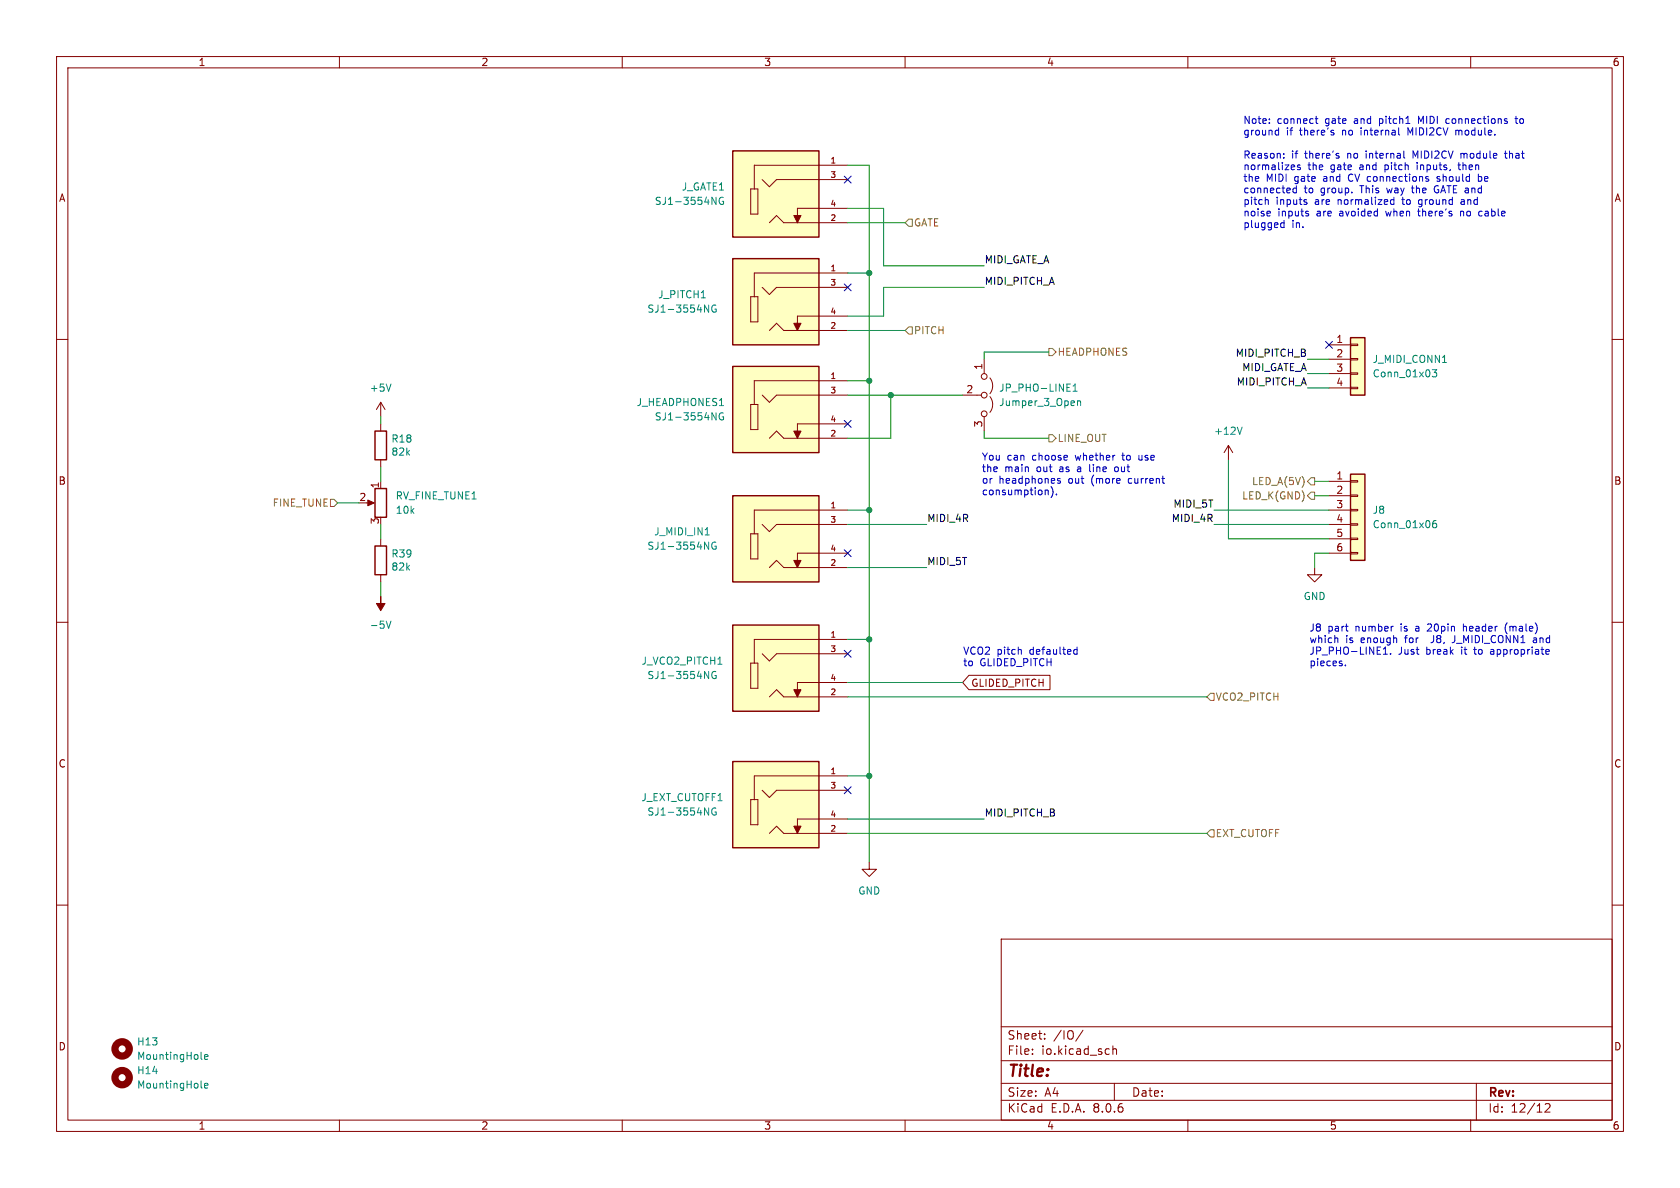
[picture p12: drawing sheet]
<svg xmlns="http://www.w3.org/2000/svg" width="297mm" height="210mm" viewBox="0 0 297 210" stroke-linecap="round" stroke-linejoin="round" font-family="sans-serif">
<g fill="none" stroke="#840000" stroke-width=".18">
<path d="M10 10h277v190h-277zM12 12h273v186h-273zM60 10v2M110 10v2M160 10v2M210 10v2M260 10v2M10 60h2M285 60h2M10 110h2M232.4 100.3v1.3h1.3l-1.3 1.3-1.3-1.3h1.3M285 110h2"/>
<path d="M10 160h2M285 160h2M177 166h108v32h-108zM60 198v2M110 198v2M160 198v2M177 194.5h108M177 191.5h108M177 187.5h108M177 181.5h108M182.5 186.3v.1M182.5 185.5v.1"/>
<path d="M184.7 183.6v.1M184.7 182.8v.1M191.5 182.1l-1.3 2M196.7 184.9v1.5M196.7 185.5l.3-.1 .3 .1 .1 .9M197 191.5v3M210 198v2M260 198v2M261 191.5v6.5M273.2 195.2l.5-.1 .3 .1v.3l-.9 1.1h.9"/>
</g>
<path d="M129.5 45.7h15.3v15.3h-15.3z" fill="#ffffc2"/>
<path d="M129.5 45.7h15.3v15.3h-15.3z" fill="none" stroke="#840000" stroke-width=".25"/>
<path d="M132.7 52.5h1.3v4.4h-1.3zM134.7 50.8l1.3 1.3 1.3-1.3h12.6M136 58.4l1.3-1.2 1.3 1.2h11.3M149.9 48.3h-16.6v4.2M149.9 55.9h-8.9v2.5" fill="none" stroke="#840000" stroke-width=".18"/>
<path d="M140.3 57.2h1.3l-.6 1.2z" fill="#840000" stroke="#840000" stroke-width=".18"/>
<path d="M124 52.6h.7M124.6 53.9l.7 1.3v-1.3M126.5 54a.59 .59 0 0 0-.7 .6 .59 .59 0 0 0 .7 .5l.1-.5h-.2" fill="none" stroke="#008484" stroke-width=".18"/>
<path d="M129.5 87.6h15.3v15.3h-15.3z" fill="#ffffc2"/>
<path d="M66.3 86.4h2v5h-2zM129.5 87.6h15.3v15.3h-15.3z" fill="none" stroke="#840000" stroke-width=".25"/>
<path d="M64.8 88.9h1M67.3 85.1v1.3M132.7 94.4h1.3v4.4h-1.3zM134.7 92.7l1.3 1.3 1.3-1.3h12.6M149.9 90.2h-16.6v4.2M149.9 97.8h-8.9v2.5M136 100.3l1.3-1.2 1.3 1.2h11.3M153.7 152.4v1.3h1.2l-1.2 1.2-1.3-1.2h1.3" fill="none" stroke="#840000" stroke-width=".18"/>
<g fill="#840000" stroke="#840000" stroke-width=".18">
<path d="M140.3 99.1h1.3l-.6 1.2z"/>
<path d="M65 88.4l1.2 .5-1.2 .5z"/>
</g>
<path d="M124.6 95.8l.7 1.3v-1.3M124.7 94.6h.7M126.5 95.9a.59 .59 0 0 0-.7 .6 .59 .59 0 0 0 .7 .5l.1-.4h-.2" fill="none" stroke="#008484" stroke-width=".18"/>
<path d="M129.5 134.6h15.3v15.3h-15.3z" fill="#ffffc2"/>
<path d="M129.5 134.6h15.3v15.3h-15.3z" fill="none" stroke="#840000" stroke-width=".25"/>
<path d="M134.7 139.7l1.3 1.3 1.3-1.3h12.6M149.9 137.2h-16.6v4.2M132.7 141.4h1.3v4.4h-1.3zM136 147.3l1.3-1.2 1.3 1.2h11.3M149.9 144.8h-8.9v2.5" fill="none" stroke="#840000" stroke-width=".18"/>
<path d="M140.3 146.1h1.3l-.6 1.2z" fill="#840000" stroke="#840000" stroke-width=".18"/>
<path d="M124.6 142.8l.7 1.3v-1.3M126.5 142.9a.59 .59 0 0 0-.7 .6 .59 .59 0 0 0 .7 .5l.1-.5h-.2" fill="none" stroke="#008484" stroke-width=".18"/>
<path d="M238.8 59.7h2.5v10.2h-2.5z" fill="#ffffc2"/>
<g fill="none" stroke="#840000" stroke-width=".18">
<path d="M67.3 71.1v2.6M67.3 74.9v1.3M67.3 71.1l-.8 1.3M67.3 71.1l.8 1.3M234.9 61h3.9M234.9 63.5h3.9M234.9 66h3.9M234.9 68.6h3.9M238.8 68.5h1.2v.2h-1.2zM238.8 65.9h1.2v.3h-1.2zM238.8 63.4h1.2v.2h-1.2zM238.8 60.8h1.2v.3h-1.2z"/>
<path d="M67.3 81.3v1.3"/>
</g>
<path d="M238.8 59.7h2.5v10.2h-2.5zM66.3 76.2h2v5.1h-2z" fill="none" stroke="#840000" stroke-width=".25"/>
<path d="M69.1 67.9l-.4 1.3M253.2 65.3h.8l-.4 .5 .3 .2v.5l-.2 .1-.5-.1M255 64.1h.7M35.5 192.2l.2 .1M35.5 187.1l.2 .2M36.2 191.9l.6-.1-.1-.2-.4-.1-.1 .2v.6h.5M36.2 186.8l.6-.1-.1-.2-.4-.1-.1 .2v.6h.5" fill="none" stroke="#008484" stroke-width=".18"/>
<g fill="none" stroke="#840000" stroke-width="1.3">
<circle cx="21.6" cy="185.4" r="1.27"/>
<circle cx="21.6" cy="190.5" r="1.27"/>
</g>
<path d="M238.8 83.8h2.5v15.3h-2.5z" fill="#ffffc2"/>
<path d="M234.9 85.1h3.9M234.9 87.6h3.9M234.9 90.2h3.9M234.9 92.7h3.9M234.9 95.3h3.9M234.9 97.8h3.9M238.8 97.7h1.2v.2h-1.2zM238.8 95.1h1.2v.3h-1.2zM238.8 92.6h1.2v.2h-1.2zM238.8 90h1.2v.3h-1.2zM238.8 87.5h1.2v.3h-1.2zM238.8 85h1.2v.2h-1.2z" fill="none" stroke="#840000" stroke-width=".18"/>
<path d="M238.8 83.8h2.5v15.3h-2.5z" fill="none" stroke="#840000" stroke-width=".25"/>
<path d="M253.9 92l-.4 .1a.86 .86 0 0 0 0 1.2l.4-.1 .1-.5-.3-.2-.3 .1-.1 .1" fill="none" stroke="#008484" stroke-width=".18"/>
<path d="M129.5 64.8h15.3v15.2h-15.3z" fill="#ffffc2"/>
<path d="M129.5 64.8h15.3v15.2h-15.3z" fill="none" stroke="#840000" stroke-width=".25"/>
<path d="M132.7 71.5h1.3v4.4h-1.3zM134.7 69.9l1.3 1.2 1.3-1.2h12.6M136 77.5l1.3-1.3 1.3 1.3h11.3M149.9 67.3h-16.6v4.2M149.9 74.9h-8.9v2.6" fill="none" stroke="#840000" stroke-width=".18"/>
<path d="M140.3 76.2h1.3l-.6 1.3z" fill="#840000" stroke="#840000" stroke-width=".18"/>
<path d="M125.9 73l.7 1.2v-1.2M127.9 73a.59 .59 0 0 0-.8 .6 .59 .59 0 0 0 .8 .6v-.5h-.2" fill="none" stroke="#008484" stroke-width=".18"/>
<path d="M129.5 26.7h15.3v15.2h-15.3z" fill="#ffffc2"/>
<path d="M129.5 26.7h15.3v15.2h-15.3zM66.3 96.5h2v5.1h-2z" fill="none" stroke="#840000" stroke-width=".25"/>
<g fill="none" stroke="#840000" stroke-width=".18">
<path d="M132.7 33.4h1.3v4.4h-1.3zM134.7 31.8l1.3 1.2 1.3-1.2h12.6M136 39.4l1.3-1.3 1.3 1.3h11.3M149.9 29.2h-16.6v4.2M149.9 36.8h-8.9v2.6M170.2 69.9h3.3M174 63.5v2.5M174 73.7v2.5M175 66.8a2.26 2.26 0 0 1 0 2.8M175 70.1a2.26 2.26 0 0 1 0 2.8M217.2 78.7l-.8 1.3M217.2 78.7v2.6"/>
<path d="M217.2 78.7l.7 1.3M67.3 95.3v1.2M67.3 101.6v1.3"/>
<circle cx="174" cy="73.2" r=".51"/>
<circle cx="174" cy="69.9" r=".51"/>
<circle cx="174" cy="66.5" r=".51"/>
</g>
<g fill="#840000" stroke="#840000" stroke-width=".18">
<path d="M140.3 38.1h1.3l-.6 1.3z"/>
<path d="M67.3 105.4v1.3h.8l-.8 1.3-.8-1.3h.8z"/>
</g>
<path d="M125.9 34.9l.7 1.2v-1.2M127.9 34.9a.59 .59 0 0 0-.8 .6 .59 .59 0 0 0 .8 .6v-.5h-.2M188.6 69.2h.6M188.6 67.9h.6M189.7 69.2h.7M189.7 68.3l.4-.4v1.3M190.5 70.9v.8M190.5 71l.2-.1h.3v.8M219.6 75.5l-.4 1.3M68.3 109.8l.4 1.3 .4-1.3" fill="none" stroke="#008484" stroke-width=".18"/>
<path d="M129.5 110.5h15.3v15.2h-15.3z" fill="#ffffc2"/>
<path d="M129.5 110.5h15.3v15.2h-15.3z" fill="none" stroke="#840000" stroke-width=".25"/>
<path d="M132.7 117.2h1.3v4.5h-1.3zM134.7 115.6l1.3 1.2 1.3-1.2h12.6M149.9 113h-16.6v4.2M171.3 119.4h14.3v2.5h-14.3l-1.1-1.2zM136 123.2l1.3-1.3 1.3 1.3h11.3M149.9 120.7h-8.9v2.5" fill="none" stroke="#840000" stroke-width=".18"/>
<path d="M140.3 121.9h1.3l-.6 1.3z" fill="#840000" stroke="#840000" stroke-width=".18"/>
<path d="M124.6 118.7l.7 1.3v-1.3M126.5 118.8a.59 .59 0 0 0-.7 .5 .59 .59 0 0 0 .7 .6l.1-.5h-.2M126.9 117.4h.7" fill="none" stroke="#008484" stroke-width=".18"/>
<path d="M160.7 38.7h.6v1.3h-.6l-.7-.6zM160.7 57.8h.6v1.3h-.6l-.7-.7zM185.4 76.8h.7l.6 .7-.6 .6h-.7zM185.4 61.6h.7l.6 .6-.6 .7h-.7zM58.4 88.3h.7l.6 .6-.6 .6h-.7zM231.8 87h.6v1.3h-.6l-.7-.7zM231.8 84.5h.6v1.2h-.6l-.7-.6zM214 122.6h.6v1.2h-.6l-.6-.6zM214 146.7h.6v1.3h-.6l-.6-.7z" fill="none" stroke="#848400" stroke-width=".18"/>
<g fill="none" stroke="#0000c2" stroke-width=".18">
<path d="M223.9 35.3l.3 .2v.6M224.4 21.7v.1M224.4 21v.2M224.4 37.3l.2 .3-.6 .2M224.5 38.1l-.1 .1M225.7 23l.3 .1M226 22.6v1.3M226 23.8l-.3 .1M226.9 27.8v.2M226.9 27.2v.1M227 39v1.2M227 39.4h-.4l-.1 .1"/>
<path d="M228.7 29.2l.2 .3-.6 .1M228.8 29.9l-.1 .1M229.2 32.8v1.3M229.2 33.3l-.4-.1-.2 .3 .1 .5h.5M229.8 29.2h-.3l-.1 .1v.2l.4 .1v.3h-.4M230.7 35.3l.3 .1M230.7 35.7l.3 .1 .1 .2-.2 .1h-.3M231 37.8h.3l.1 .2-.2 .2h-.3M231 37.3l.3 .1M232.5 21h.5M232.7 20.6v1l.3 .2M235.7 23.4l.1 .2-.1 .3"/>
<path d="M235.7 23l.1 .1M236.6 27.5l.1 .2-.1 .3M236.6 27.1l.1 .1M245.9 35.4h.5M245.9 36.1h.5M246.4 34.9v1.2M247.3 23.7l.1 .2M248.2 27.8l.2 .2M249.3 23.5l-.4-.9v1.3M249.5 33.2h.5M249.7 32.8v1.2M250.2 27.6l-.4-.9v1.3"/>
<path d="M250.5 28.7v.2M250.5 29.2v.8M250.6 37.3h.5M250.8 36.9v1.2M251 35.3l-.2 .2v.4l.2 .2M251.2 21.5l-.4-.9v1.2M252.2 31.6l.3 .1 .1 .2-.2 .1h-.2M252.2 31.2l.3 .1M254 32.8a.68 .68 0 0 0-.5 .7 .68 .68 0 0 0 .5 .6M254 32h.4M254.4 31.2l-.4 .2 .1 .2h.3M256.1 21h-.4l-.1 .2 .1 .5 .4 .1"/>
<path d="M257.4 23v.9M257.7 23l-.3 .1M257.7 29.2h.5M257.9 28.7v1.1l.3 .2M258.2 37.3v.9M258.3 27.1v.9M258.6 37.3l-.4 .2M258.6 27.1l-.3 .1M258.7 35.3l-.4 .1M258.8 35.7h-.3l-.2 .1v.3h.5M261.4 31.3l.3-.1 .2 .1M261.4 30.8v1.2"/>
<path d="M261.5 38.1h.5M261.5 37.4h.5M261.9 31.9l-.2 .1h-.3M266 27.1h.4M266.1 26.7v1.1l.3 .2M266.4 21.5v.3M267.8 21h.5M268 20.6v1l.3 .2M226.5 40.1l.1 .1h.4M185 86.6l.3 .2v.7M186.1 86.6v.8l-.3 .6M186.8 87.3v.2"/>
<path d="M187.4 84.6h-.3l-.2 .2 .1 .1 .4 .2v.3h-.5M192.6 82.1v1.1l.2 .2M197.5 82.5l-.3 .1-.2 .2 .1 .5 .4 .1M201.3 80.5v.7l.2 .1M180.4 114.8l.2 .2v.7M189.9 115.5l.2 .2 .3-.1M190.4 114.9l-.3-.1-.2 .1M190.4 114.4v1.3M236.3 112.8l.2 .1v.7M237.8 117.6v.1M244.6 115.7h.7M244.9 114.4v1.3"/>
<path d="M245.8 115.5v.2M252.5 110.3l-.1 .1M253 110.8l-.7 .8h.8M253.3 113.5l-.3 .1M257.1 113.4l-.4 .2M258.7 110.3v1.3M259.1 110.7l-.4 .1M263.7 114.8l-.2 .1M263.7 115.2l-.2 .1 .2 .4M266.4 110.1a1.47 1.47 0 0 0 0 1.9M271.1 112.8h.5M271.7 113.1h-.5l-.2 .2 .2 .3 .5-.1"/>
<path d="M273.5 114.8l.3 .1 .1 .2-.6 .1M273.8 115.6l-.3 .1"/>
</g>
<g fill="none" stroke="#008400" stroke-width=".18">
<path d="M149.9 29.2h3.8v123.2M149.9 36.8h6.3v10.2h17.8M149.9 39.4h10.1M149.9 48.3h3.8M149.9 58.4h10.1M174 50.8h-17.8v5.1h-6.3M67.3 73.7v1.2M149.9 69.9h20.3M149.9 67.3h3.8M157.5 69.9v7.6h-7.6M174 76.2v1.3h11.4M185.4 62.2h-11.4v1.3"/>
<path d="M231.1 66h3.8M231.1 68.6h3.8M231.1 63.5h3.8M59.7 88.9h3.8M67.3 82.6v2.5M67.3 92.7v2.6M149.9 90.2h3.8M149.9 92.7h13.9M214.6 90.2h20.3M214.6 92.7h20.3M217.2 81.3v14h17.7M232.4 85.1h2.5"/>
<path d="M232.4 87.6h2.5M234.9 97.8h-2.5v2.5M67.3 102.9v2.5M149.9 100.3h13.9M149.9 113h3.8M149.9 137.2h3.8M149.9 123.2h63.5M149.9 120.7h20.3M149.9 144.8h24.1M149.9 147.3h63.5"/>
</g>
<g fill="none" stroke="#000084" stroke-width=".18">
<path d="M149.3 31.1l1.2 1.3M150.5 31.1l-1.2 1.3M149.3 50.2l1.2 1.2M150.5 50.2l-1.2 1.2M149.3 74.3l1.2 1.2M150.5 74.3l-1.2 1.2M234.3 60.4l1.3 1.2M235.6 60.4l-1.3 1.2M149.3 97.2l1.2 1.2M150.5 97.2l-1.2 1.2M149.3 115l1.2 1.2M150.5 115l-1.2 1.2"/>
<path d="M149.3 139.1l1.2 1.2M150.5 139.1l-1.2 1.2"/>
</g>
<g fill="#008400" stroke="#008400" stroke-width=".18">
<circle cx="153.7" cy="113" r=".46"/>
<circle cx="153.7" cy="90.2" r=".46"/>
<circle cx="153.7" cy="67.3" r=".46"/>
<circle cx="157.5" cy="69.9" r=".46"/>
<circle cx="153.7" cy="48.3" r=".46"/>
<circle cx="153.7" cy="137.2" r=".46"/>
</g>
<text font-size="2.8" fill="#840000" x="178" y="190.9">Title:</text>
<g font-size="2.1" fill="#840000">
<text x="178" y="184">Sheet:</text>
<text x="186.2" y="184">/IO/</text>
<text x="178" y="186.7">File:</text>
<text x="184.1" y="186.7">io.kicad_sch</text>
<text x="178" y="196.9">KiCad</text>
<text x="178" y="194.1">Size:</text>
<text x="184.7" y="194.1">A4</text>
<text x="185.7" y="196.9">E.D.A.</text>
<text x="193.3" y="196.9">8.0.6</text>
<text x="200" y="194.1">Date:</text>
<text x="263" y="194.3">Rev:</text>
<text x="263" y="196.9">Id:</text>
<text x="267.1" y="196.9">12/12</text>
</g>
<g font-size="1.8" fill="#840000">
<text x="35" y="11.9">1</text>
<text x="85" y="11.9">2</text>
<text x="135" y="11.9">3</text>
<text x="185" y="11.9">4</text>
<text x="235" y="11.9">5</text>
<text x="285" y="11.9">6</text>
<text x="10.3" y="35.9">A</text>
<text x="285.3" y="35.9">A</text>
<text x="173.7" y="65.5" transform="rotate(-90 173.7 65.5)">1</text>
<text x="236.1" y="60.7">1</text>
<text x="236.1" y="63.2">2</text>
<text x="236.1" y="65.8">3</text>
<text x="170.7" y="69.6">2</text>
<text x="236.1" y="68.3">4</text>
<text x="173.7" y="75.6" transform="rotate(-90 173.7 75.6)">3</text>
<text x="10.3" y="85.9">B</text>
<text x="63.4" y="88.6">2</text>
<text x="67.1" y="86.4" transform="rotate(-90 67.1 86.4)">1</text>
<text x="236.1" y="84.8">1</text>
<text x="236.1" y="87.4">2</text>
<text x="236.1" y="89.9">3</text>
<text x="285.3" y="85.9">B</text>
<text x="67.1" y="92.8" transform="rotate(-90 67.1 92.8)">3</text>
<text x="236.1" y="92.5">4</text>
<text x="236.1" y="95">5</text>
<text x="236.1" y="97.5">6</text>
<text x="171.6" y="121.6">GLIDED_PITCH</text>
<text x="10.3" y="135.9">C</text>
<text x="285.3" y="135.9">C</text>
<text x="10.3" y="185.9">D</text>
<text x="285.3" y="185.9">D</text>
<text x="35" y="199.9">1</text>
<text x="85" y="199.9">2</text>
<text x="135" y="199.9">3</text>
<text x="185" y="199.9">4</text>
<text x="235" y="199.9">5</text>
<text x="285" y="199.9">6</text>
</g>
<g font-size="1.8" fill="#0000c2">
<text x="219.7" y="22">Note:</text>
<text x="225.8" y="22">connect</text>
<text x="234.4" y="22">gate</text>
<text x="239.7" y="22">and</text>
<text x="244.3" y="22">pitch1</text>
<text x="251.4" y="22">MIDI</text>
<text x="256.5" y="22">connections</text>
<text x="269" y="22">to</text>
<text x="219.7" y="24">ground</text>
<text x="219.7" y="28.1">Reason:</text>
<text x="227.4" y="24">if</text>
<text x="228.3" y="28.1">if</text>
<text x="229.9" y="24">there's</text>
<text x="230.8" y="28.1">there's</text>
<text x="237.6" y="24">no</text>
<text x="238.5" y="28.1">no</text>
<text x="241" y="24">internal</text>
<text x="241.9" y="28.1">internal</text>
<text x="249.5" y="24">MIDI2CV</text>
<text x="250.4" y="28.1">MIDI2CV</text>
<text x="258.2" y="24">module.</text>
<text x="259.1" y="28.1">module</text>
<text x="267.2" y="28.1">that</text>
<text x="219.7" y="30.2">normalizes</text>
<text x="219.7" y="32.2">the</text>
<text x="219.7" y="34.3">connected</text>
<text x="223.8" y="32.2">MIDI</text>
<text x="228.9" y="32.2">gate</text>
<text x="230.6" y="34.3">to</text>
<text x="231.2" y="30.2">the</text>
<text x="233.6" y="34.3">group.</text>
<text x="234.2" y="32.2">and</text>
<text x="235.4" y="30.2">gate</text>
<text x="238.8" y="32.2">CV connections</text>
<text x="240.6" y="30.2">and</text>
<text x="240.8" y="34.3">This</text>
<text x="245.3" y="30.2">pitch</text>
<text x="245.7" y="34.3">way</text>
<text x="250.3" y="34.3">the</text>
<text x="251.1" y="30.2">inputs,</text>
<text x="254.4" y="34.3">GATE and</text>
<text x="254.9" y="32.2">should</text>
<text x="258.7" y="30.2">then</text>
<text x="262.4" y="32.2">be</text>
<text x="219.7" y="36.3">pitch</text>
<text x="219.7" y="38.3">noise</text>
<text x="219.7" y="40.4">plugged</text>
<text x="225.6" y="36.3">inputs</text>
<text x="225.9" y="38.3">inputs</text>
<text x="228.4" y="40.4">in.</text>
<text x="232.6" y="36.3">are</text>
<text x="232.9" y="38.3">are</text>
<text x="236.8" y="36.3">normalized</text>
<text x="237.1" y="38.3">avoided</text>
<text x="245.5" y="38.3">when</text>
<text x="248.4" y="36.3">to</text>
<text x="251.4" y="38.3">there's</text>
<text x="251.4" y="36.3">ground</text>
<text x="259" y="38.3">no</text>
<text x="259.1" y="36.3">and</text>
<text x="262.5" y="38.3">cable</text>
<text x="173.5" y="81.5">You</text>
<text x="173.5" y="83.5">the</text>
<text x="177.6" y="83.5">main</text>
<text x="178" y="81.5">can</text>
<text x="182.6" y="81.5">choose</text>
<text x="183.4" y="83.5">out</text>
<text x="187.6" y="83.5">as</text>
<text x="190.4" y="81.5">whether</text>
<text x="190.9" y="83.5">a</text>
<text x="193.2" y="83.5">line</text>
<text x="197.9" y="83.5">out</text>
<text x="198.9" y="81.5">to</text>
<text x="202" y="81.5">use</text>
<text x="173.5" y="85.6">or</text>
<text x="173.5" y="87.6">consumption).</text>
<text x="176.6" y="85.6">headphones</text>
<text x="189" y="85.6">out</text>
<text x="193.2" y="85.6">(more</text>
<text x="199.9" y="85.6">current</text>
<text x="231.4" y="111.7">J8</text>
<text x="231.4" y="113.8">which</text>
<text x="234.7" y="111.7">part</text>
<text x="237.9" y="113.8">is</text>
<text x="239.7" y="111.7">number</text>
<text x="240.7" y="113.8">enough</text>
<text x="247.9" y="111.7">is</text>
<text x="248.7" y="113.8">for</text>
<text x="250.7" y="111.7">a</text>
<text x="253" y="111.7">20pin</text>
<text x="253.7" y="113.8">J8,</text>
<text x="257.6" y="113.8">J_MIDI_CONN1</text>
<text x="259.5" y="111.7">header</text>
<text x="267.1" y="111.7">(male)</text>
<text x="272.1" y="113.8">and</text>
<text x="170.2" y="115.8">VCO2</text>
<text x="170.2" y="117.9">to</text>
<text x="173.2" y="117.9">GLIDED_PITCH</text>
<text x="176.2" y="115.8">pitch</text>
<text x="182.1" y="115.8">defaulted</text>
<text x="231.4" y="115.8">JP_PHO-LINE1.</text>
<text x="231.4" y="117.9">pieces.</text>
<text x="247.2" y="115.8">Just</text>
<text x="252.2" y="115.8">break</text>
<text x="258.6" y="115.8">it</text>
<text x="261.1" y="115.8">to</text>
<text x="264.2" y="115.8">appropriate</text>
</g>
<g font-size="1.8" fill="#008484">
<text x="120.4" y="33.9">J_GATE1</text>
<text x="115.7" y="36.4">SJ1-3554NG</text>
<text x="116.3" y="52.9">J_PITCH1</text>
<text x="114.3" y="55.5">SJ1-3554NG</text>
<text x="242.6" y="64.4">J_MIDI_CONN1</text>
<text x="65.3" y="69.4">+5V</text>
<text x="112.5" y="72">J_HEADPHONES1</text>
<text x="176.5" y="69.4">JP_PHO-LINE1</text>
<text x="176.5" y="72">Jumper_3_Open</text>
<text x="242.6" y="66.9">Conn_01x03</text>
<text x="115.7" y="74.5">SJ1-3554NG</text>
<text x="214.5" y="77.1">+12V</text>
<text x="69.1" y="80.7">82k</text>
<text x="69.1" y="78.4">R18</text>
<text x="69.9" y="88.5">RV_FINE_TUNE1</text>
<text x="69.9" y="91">10k</text>
<text x="115.6" y="94.8">J_MIDI_IN1</text>
<text x="242.6" y="91">J8</text>
<text x="242.6" y="93.6">Conn_01x06</text>
<text x="69.1" y="101.1">82k</text>
<text x="69.1" y="98.8">R39</text>
<text x="114.3" y="97.4">SJ1-3554NG</text>
<text x="230.4" y="106.3">GND</text>
<text x="65.3" y="111.4">-5V</text>
<text x="113.3" y="117.7">J_VCO2_PITCH1</text>
<text x="114.3" y="120.2">SJ1-3554NG</text>
<text x="113.3" y="141.8">J_EXT_CUTOFF1</text>
<text x="114.3" y="144.4">SJ1-3554NG</text>
<text x="151.6" y="158.3">GND</text>
<text x="24.1" y="185">H13</text>
<text x="24.1" y="190.1">H14</text>
<text x="24.1" y="187.6">MountingHole</text>
<text x="24.1" y="192.6">MountingHole</text>
</g>
<g font-size="1.8" fill="#848400">
<text x="161.5" y="40.2">GATE</text>
<text x="161.5" y="59.3">PITCH</text>
<text x="186.9" y="63.1">HEADPHONES</text>
<text x="186.9" y="78.3">LINE_OUT</text>
<text x="48.1" y="89.8">FINE_TUNE</text>
<text x="219.5" y="88.5">LED_K(GND)</text>
<text x="221.3" y="86">LED_A(5V)</text>
<text x="214.8" y="124.1">VCO2_PITCH</text>
<text x="214.8" y="148.2">EXT_CUTOFF</text>
</g>
<g font-size="1.8">
<text x="174" y="46.6">MIDI_GATE_A</text>
<text x="174" y="50.5">MIDI_PITCH_A</text>
<text x="218.4" y="63.2">MIDI_PITCH_B</text>
<text x="219.5" y="65.7">MIDI_GATE_A</text>
<text x="218.5" y="68.2">MIDI_PITCH_A</text>
<text x="207.4" y="89.8">MIDI_5T</text>
<text x="163.8" y="92.4">MIDI_4R</text>
<text x="207" y="92.4">MIDI_4R</text>
<text x="163.8" y="100">MIDI_5T</text>
<text x="174" y="144.4">MIDI_PITCH_B</text>
</g>
<g font-size="1.4" fill="#840000">
<text x="146.7" y="29">1</text>
<text x="146.7" y="31.5">3</text>
<text x="146.7" y="39.1">2</text>
<text x="146.7" y="36.6">4</text>
<text x="146.7" y="48">1</text>
<text x="146.7" y="50.5">3</text>
<text x="146.7" y="58.2">2</text>
<text x="146.7" y="55.6">4</text>
<text x="146.7" y="67.1">1</text>
<text x="146.7" y="69.6">3</text>
<text x="146.7" y="77.2">2</text>
<text x="146.7" y="74.7">4</text>
<text x="146.7" y="89.9">1</text>
<text x="146.7" y="92.5">3</text>
<text x="146.7" y="100.1">2</text>
<text x="146.7" y="97.5">4</text>
<text x="146.7" y="112.8">1</text>
<text x="146.7" y="115.3">3</text>
<text x="146.7" y="122.9">2</text>
<text x="146.7" y="120.4">4</text>
<text x="146.7" y="136.9">1</text>
<text x="146.7" y="139.4">3</text>
<text x="146.7" y="147.1">2</text>
<text x="146.7" y="144.5">4</text>
</g>
</svg>
